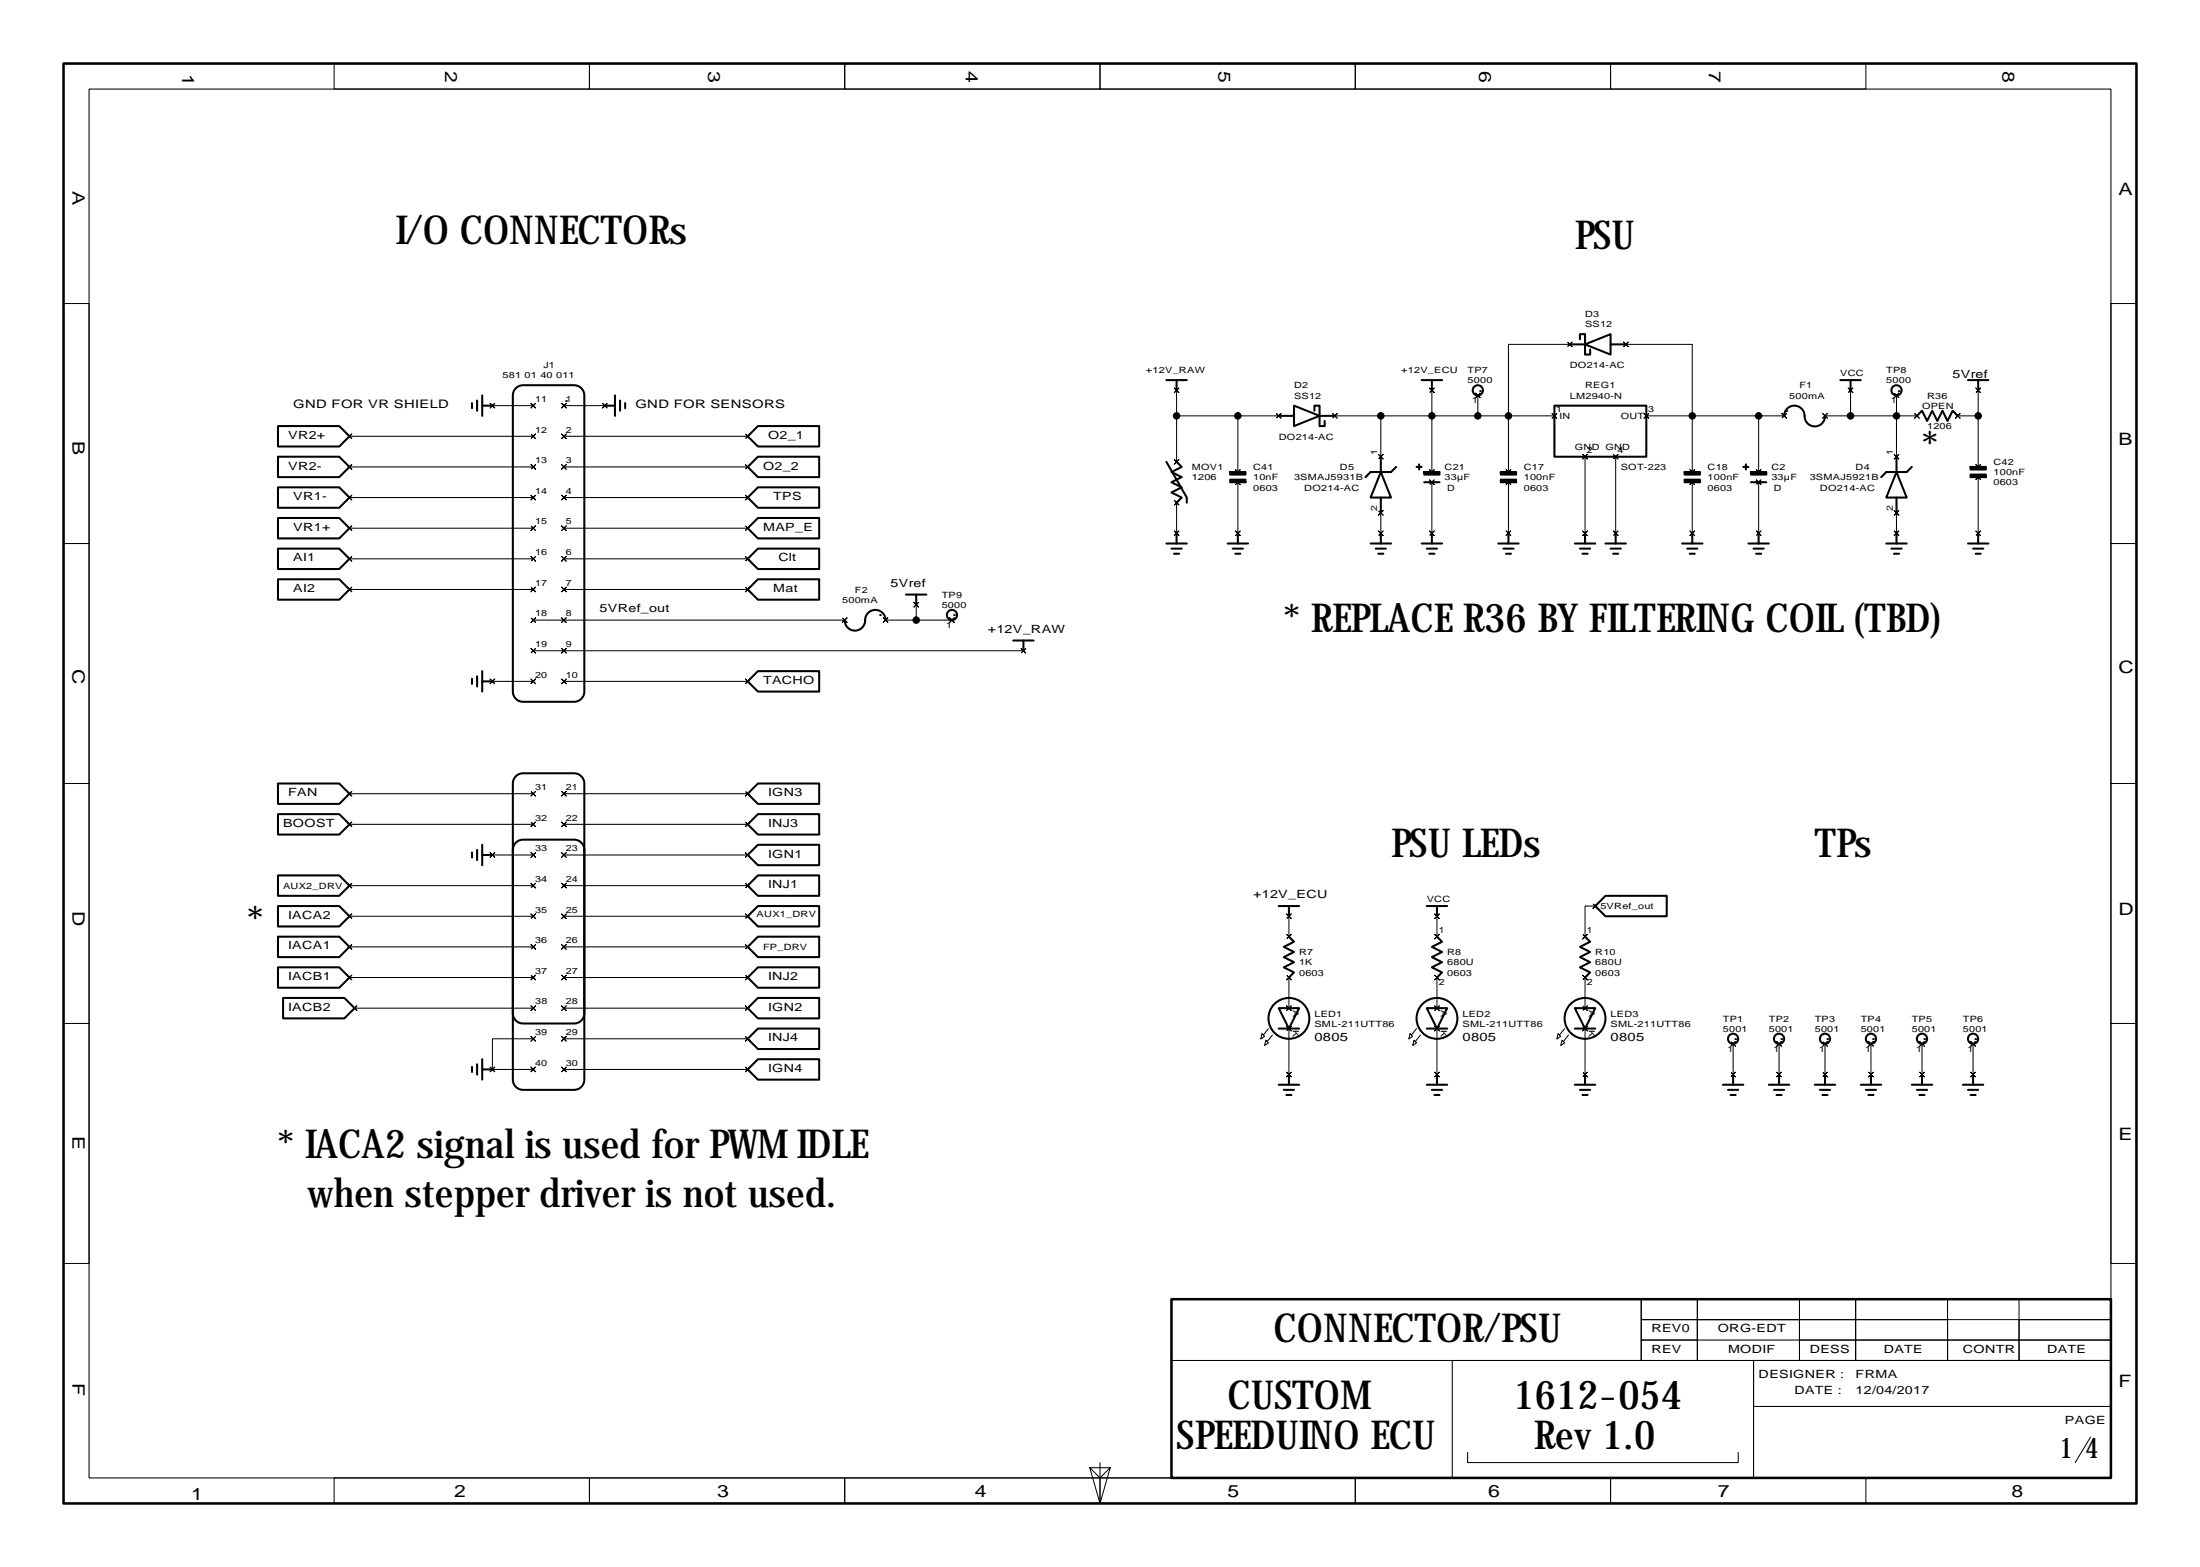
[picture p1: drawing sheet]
<svg xmlns="http://www.w3.org/2000/svg" width="431mm" height="307mm" viewBox="0 0 431 307" stroke-linecap="round" stroke-linejoin="round" font-family="sans-serif">
<g fill="none" stroke="#000" stroke-width=".2">
<path d="M17.4 17.4h396v272h-396zM65.4 12.4h50v5h-50zM115.4 12.4h50v5h-50zM165.4 12.4h50v5h-50zM215.4 12.4h50v5h-50zM265.4 12.4h50v5h-50zM315.4 12.4h50v5h-50zM12.4 59.4h5v47h-5zM413.4 59.4h5v47h-5zM96 79l.4 .4 .5-.4-.5 .4 .5 .5-.5-.5-.4 .5 .4-.5zM96.4 79.4h8M104 79l.4 .4 .5-.4-.5 .4 .5 .5-.5-.5-.4 .5 .4-.5z"/>
<path d="M110 79l.4 .4 .5-.4-.5 .4 .5 .5-.5-.5-.4 .5 .4-.5zM110.4 79.4h8M118 79l.4 .4 .5-.4-.5 .4 .5 .5-.5-.5-.4 .5 .4-.5zM230 76l.4 .4 .5-.4-.5 .4 .5 .5-.5-.5-.4 .5 .4-.5zM230.4 76.4v14M280 76l.4 .4 .5-.4-.5 .4 .5 .5-.5-.5-.4 .5 .4-.5zM280.4 76.4v16M289 77l.4 .4 .5-.4-.5 .4 .5 .5-.5-.5-.4 .5 .4-.5zM289.4 77.4v4h6M307 67l.4 .4 .5-.4-.5 .4 .5 .5-.5-.5-.4 .5 .4-.5zM307.4 67.4h-12v14M318 67l.4 .4 .5-.4-.5 .4 .5 .5-.5-.5-.4 .5 .4-.5z"/>
<path d="M318.4 67.4h13v25M362 76l.4 .4 .5-.4-.5 .4 .5 .5-.5-.5-.4 .5 .4-.5zM362.4 76.4v5M371 77l.4 .4 .5-.4-.5 .4 .5 .5-.5-.5-.4 .5 .4-.5zM371.4 77.4v4h-9M387 76l.4 .4 .5-.4-.5 .4 .5 .5-.5-.5-.4 .5 .4-.5zM387.4 76.4v15M68 97l.4 .4 .5-.4-.5 .4 .5 .5-.5-.5-.4 .5 .4-.5zM68 85l.4 .4 .5-.4-.5 .4 .5 .5-.5-.5-.4 .5 .4-.5zM68 91l.4 .4 .5-.4-.5 .4 .5 .5-.5-.5-.4 .5 .4-.5zM68.4 97.4h36M68.4 91.4h36"/>
<path d="M68.4 85.4h36M104 85l.4 .4 .5-.4-.5 .4 .5 .5-.5-.5-.4 .5 .4-.5zM104 91l.4 .4 .5-.4-.5 .4 .5 .5-.5-.5-.4 .5 .4-.5zM104 97l.4 .4 .5-.4-.5 .4 .5 .5-.5-.5-.4 .5 .4-.5zM110 85l.4 .4 .5-.4-.5 .4 .5 .5-.5-.5-.4 .5 .4-.5zM110 91l.4 .4 .5-.4-.5 .4 .5 .5-.5-.5-.4 .5 .4-.5zM110 97l.4 .4 .5-.4-.5 .4 .5 .5-.5-.5-.4 .5 .4-.5zM110.4 97.4h36M110.4 91.4h36M110.4 85.4h36M146 97l.4 .4 .5-.4-.5 .4 .5 .5-.5-.5-.4 .5 .4-.5zM146 85l.4 .4 .5-.4-.5 .4 .5 .5-.5-.5-.4 .5 .4-.5z"/>
<path d="M146 91l.4 .4 .5-.4-.5 .4 .5 .5-.5-.5-.4 .5 .4-.5zM230 90l.4 .4 .5-.4-.5 .4 .5 .5-.5-.5-.4 .5 .4-.5zM230 98l.4 .4 .5-.4-.5 .4 .5 .5-.5-.5-.4 .5 .4-.5zM230.4 81.4h20M230.4 98.4v6M242 92l.4 .4 .5-.4-.5 .4 .5 .5-.5-.5-.4 .5 .4-.5zM242 94l.4 .4 .5-.4-.5 .4 .5 .5-.5-.5-.4 .5 .4-.5zM242.4 81.4v11M242.4 94.4v10M250 81l.4 .4 .5-.4-.5 .4 .5 .5-.5-.5-.4 .5 .4-.5zM261 81l.4 .4 .5-.4-.5 .4 .5 .5-.5-.5-.4 .5 .4-.5zM261.4 81.4h9"/>
<path d="M270 89l.4 .4 .5-.4-.5 .4 .5 .5-.5-.5-.4 .5 .4-.5zM270 100l.4 .4 .5-.4-.5 .4 .5 .5-.5-.5-.4 .5 .4-.5zM280 92l.4 .4 .5-.4-.5 .4 .5 .5-.5-.5-.4 .5 .4-.5zM280 94l.4 .4 .5-.4-.5 .4 .5 .5-.5-.5-.4 .5 .4-.5zM280.4 94.4v10M289.4 81.4h-19v8M295 92l.4 .4 .5-.4-.5 .4 .5 .5-.5-.5-.4 .5 .4-.5zM295 94l.4 .4 .5-.4-.5 .4 .5 .5-.5-.5-.4 .5 .4-.5zM295.4 81.4h9M295.4 81.4v11M295.4 94.4v10M304 81l.4 .4 .5-.4-.5 .4 .5 .5-.5-.5-.4 .5 .4-.5z"/>
<path d="M310 89l.4 .4 .5-.4-.5 .4 .5 .5-.5-.5-.4 .5 .4-.5zM310.4 89.4v15M316 89l.4 .4 .5-.4-.5 .4 .5 .5-.5-.5-.4 .5 .4-.5zM316.4 89.4v15M322 81l.4 .4 .5-.4-.5 .4 .5 .5-.5-.5-.4 .5 .4-.5zM322.4 81.4h27M331 92l.4 .4 .5-.4-.5 .4 .5 .5-.5-.5-.4 .5 .4-.5zM331 94l.4 .4 .5-.4-.5 .4 .5 .5-.5-.5-.4 .5 .4-.5zM331.4 94.4v10M344 92l.4 .4 .5-.4-.5 .4 .5 .5-.5-.5-.4 .5 .4-.5zM344 94l.4 .4 .5-.4-.5 .4 .5 .5-.5-.5-.4 .5 .4-.5zM344.4 81.4v11"/>
<path d="M344.4 94.4v10M349 81l.4 .4 .5-.4-.5 .4 .5 .5-.5-.5-.4 .5 .4-.5zM357 81l.4 .4 .5-.4-.5 .4 .5 .5-.5-.5-.4 .5 .4-.5zM357.4 81.4h5M371 89l.4 .4 .5-.4-.5 .4 .5 .5-.5-.5-.4 .5 .4-.5zM371 100l.4 .4 .5-.4-.5 .4 .5 .5-.5-.5-.4 .5 .4-.5zM375 81l.4 .4 .5-.4-.5 .4 .5 .5-.5-.5-.4 .5 .4-.5zM375.4 81.4h-4v8M383 81l.4 .4 .5-.4-.5 .4 .5 .5-.5-.5-.4 .5 .4-.5zM383.4 81.4h4M387 91l.4 .4 .5-.4-.5 .4 .5 .5-.5-.5-.4 .5 .4-.5zM387 93l.4 .4 .5-.4-.5 .4 .5 .5-.5-.5-.4 .5 .4-.5z"/>
<path d="M387.4 93.4v11M12.4 106.4h5v47h-5zM68 115l.4 .4 .5-.4-.5 .4 .5 .5-.5-.5-.4 .5 .4-.5zM68 109l.4 .4 .5-.4-.5 .4 .5 .5-.5-.5-.4 .5 .4-.5zM68 103l.4 .4 .5-.4-.5 .4 .5 .5-.5-.5-.4 .5 .4-.5zM68.4 115.4h36M68.4 103.4h36M68.4 109.4h36M104 103l.4 .4 .5-.4-.5 .4 .5 .5-.5-.5-.4 .5 .4-.5zM104 109l.4 .4 .5-.4-.5 .4 .5 .5-.5-.5-.4 .5 .4-.5zM104 115l.4 .4 .5-.4-.5 .4 .5 .5-.5-.5-.4 .5 .4-.5zM110 103l.4 .4 .5-.4-.5 .4 .5 .5-.5-.5-.4 .5 .4-.5z"/>
<path d="M110 109l.4 .4 .5-.4-.5 .4 .5 .5-.5-.5-.4 .5 .4-.5zM110 115l.4 .4 .5-.4-.5 .4 .5 .5-.5-.5-.4 .5 .4-.5zM110.4 115.4h36M110.4 103.4h36M110.4 109.4h36M146 109l.4 .4 .5-.4-.5 .4 .5 .5-.5-.5-.4 .5 .4-.5zM146 115l.4 .4 .5-.4-.5 .4 .5 .5-.5-.5-.4 .5 .4-.5zM146 103l.4 .4 .5-.4-.5 .4 .5 .5-.5-.5-.4 .5 .4-.5zM179 118l.4 .4 .5-.4-.5 .4 .5 .5-.5-.5-.4 .5 .4-.5zM179.4 118.4v3M230 104l.4 .4 .5-.4-.5 .4 .5 .5-.5-.5-.4 .5 .4-.5zM242 104l.4 .4 .5-.4-.5 .4 .5 .5-.5-.5-.4 .5 .4-.5z"/>
<path d="M270 104l.4 .4 .5-.4-.5 .4 .5 .5-.5-.5-.4 .5 .4-.5zM270.4 100.4v4M280 104l.4 .4 .5-.4-.5 .4 .5 .5-.5-.5-.4 .5 .4-.5zM295 104l.4 .4 .5-.4-.5 .4 .5 .5-.5-.5-.4 .5 .4-.5zM310 104l.4 .4 .5-.4-.5 .4 .5 .5-.5-.5-.4 .5 .4-.5zM316 104l.4 .4 .5-.4-.5 .4 .5 .5-.5-.5-.4 .5 .4-.5zM331 104l.4 .4 .5-.4-.5 .4 .5 .5-.5-.5-.4 .5 .4-.5zM344 104l.4 .4 .5-.4-.5 .4 .5 .5-.5-.5-.4 .5 .4-.5zM371 104l.4 .4 .5-.4-.5 .4 .5 .5-.5-.5-.4 .5 .4-.5zM371.4 100.4v4M387 104l.4 .4 .5-.4-.5 .4 .5 .5-.5-.5-.4 .5 .4-.5zM413.4 106.4h5v47h-5z"/>
<path d="M96 133l.4 .4 .5-.4-.5 .4 .5 .5-.5-.5-.4 .5 .4-.5zM96.4 133.4h8M104 121l.4 .4 .5-.4-.5 .4 .5 .5-.5-.5-.4 .5 .4-.5zM104 127l.4 .4 .5-.4-.5 .4 .5 .5-.5-.5-.4 .5 .4-.5zM104 133l.4 .4 .5-.4-.5 .4 .5 .5-.5-.5-.4 .5 .4-.5zM104.4 127.4h96M104.4 121.4h61M110 121l.4 .4 .5-.4-.5 .4 .5 .5-.5-.5-.4 .5 .4-.5zM110 127l.4 .4 .5-.4-.5 .4 .5 .5-.5-.5-.4 .5 .4-.5zM110 133l.4 .4 .5-.4-.5 .4 .5 .5-.5-.5-.4 .5 .4-.5zM110.4 133.4h36M146 133l.4 .4 .5-.4-.5 .4 .5 .5-.5-.5-.4 .5 .4-.5z"/>
<path d="M165 121l.4 .4 .5-.4-.5 .4 .5 .5-.5-.5-.4 .5 .4-.5zM173 121l.4 .4 .5-.4-.5 .4 .5 .5-.5-.5-.4 .5 .4-.5zM173.4 121.4h13M186 121l.4 .4 .5-.4-.5 .4 .5 .5-.5-.5-.4 .5 .4-.5zM200 127l.4 .4 .5-.4-.5 .4 .5 .5-.5-.5-.4 .5 .4-.5zM12.4 153.4h5v47h-5zM68 155l.4 .4 .5-.4-.5 .4 .5 .5-.5-.5-.4 .5 .4-.5zM68.4 155.4h36M104 155l.4 .4 .5-.4-.5 .4 .5 .5-.5-.5-.4 .5 .4-.5zM110 155l.4 .4 .5-.4-.5 .4 .5 .5-.5-.5-.4 .5 .4-.5zM110.4 155.4h36M146 155l.4 .4 .5-.4-.5 .4 .5 .5-.5-.5-.4 .5 .4-.5z"/>
<path d="M413.4 153.4h5v47h-5zM68 173l.4 .4 .5-.4-.5 .4 .5 .5-.5-.5-.4 .5 .4-.5zM68 179l.4 .4 .5-.4-.5 .4 .5 .5-.5-.5-.4 .5 .4-.5zM68 161l.4 .4 .5-.4-.5 .4 .5 .5-.5-.5-.4 .5 .4-.5zM68.4 173.4h36M68.4 179.4h36M68.4 161.4h36M96 167l.4 .4 .5-.4-.5 .4 .5 .5-.5-.5-.4 .5 .4-.5zM96.4 167.4h8M104 161l.4 .4 .5-.4-.5 .4 .5 .5-.5-.5-.4 .5 .4-.5zM104 167l.4 .4 .5-.4-.5 .4 .5 .5-.5-.5-.4 .5 .4-.5zM104 173l.4 .4 .5-.4-.5 .4 .5 .5-.5-.5-.4 .5 .4-.5z"/>
<path d="M104 179l.4 .4 .5-.4-.5 .4 .5 .5-.5-.5-.4 .5 .4-.5zM110 161l.4 .4 .5-.4-.5 .4 .5 .5-.5-.5-.4 .5 .4-.5zM110 167l.4 .4 .5-.4-.5 .4 .5 .5-.5-.5-.4 .5 .4-.5zM110 173l.4 .4 .5-.4-.5 .4 .5 .5-.5-.5-.4 .5 .4-.5zM110 179l.4 .4 .5-.4-.5 .4 .5 .5-.5-.5-.4 .5 .4-.5zM110.4 173.4h36M110.4 179.4h36M110.4 161.4h36M110.4 167.4h36M146 173l.4 .4 .5-.4-.5 .4 .5 .5-.5-.5-.4 .5 .4-.5zM146 161l.4 .4 .5-.4-.5 .4 .5 .5-.5-.5-.4 .5 .4-.5zM146 167l.4 .4 .5-.4-.5 .4 .5 .5-.5-.5-.4 .5 .4-.5z"/>
<path d="M146 179l.4 .4 .5-.4-.5 .4 .5 .5-.5-.5-.4 .5 .4-.5zM252 179l.4 .4 .5-.4-.5 .4 .5 .5-.5-.5-.4 .5 .4-.5zM252.4 179.4v4M281 179l.4 .4 .5-.4-.5 .4 .5 .5-.5-.5-.4 .5 .4-.5zM281.4 179.4v4M312 177l.4 .4 .5-.4-.5 .4 .5 .5-.5-.5-.4 .5 .4-.5zM312.4 177.4h-2v6M68 191l.4 .4 .5-.4-.5 .4 .5 .5-.5-.5-.4 .5 .4-.5zM68 185l.4 .4 .5-.4-.5 .4 .5 .5-.5-.5-.4 .5 .4-.5zM68.4 191.4h36M68.4 185.4h36M69 197l.4 .4 .5-.4-.5 .4 .5 .5-.5-.5-.4 .5 .4-.5z"/>
<path d="M69.4 197.4h35M104 185l.4 .4 .5-.4-.5 .4 .5 .5-.5-.5-.4 .5 .4-.5zM104 191l.4 .4 .5-.4-.5 .4 .5 .5-.5-.5-.4 .5 .4-.5zM104 197l.4 .4 .5-.4-.5 .4 .5 .5-.5-.5-.4 .5 .4-.5zM110 185l.4 .4 .5-.4-.5 .4 .5 .5-.5-.5-.4 .5 .4-.5zM110 191l.4 .4 .5-.4-.5 .4 .5 .5-.5-.5-.4 .5 .4-.5zM110 197l.4 .4 .5-.4-.5 .4 .5 .5-.5-.5-.4 .5 .4-.5zM110.4 197.4h36M110.4 191.4h36M110.4 185.4h36M146 191l.4 .4 .5-.4-.5 .4 .5 .5-.5-.5-.4 .5 .4-.5zM146 185l.4 .4 .5-.4-.5 .4 .5 .5-.5-.5-.4 .5 .4-.5z"/>
<path d="M146 197l.4 .4 .5-.4-.5 .4 .5 .5-.5-.5-.4 .5 .4-.5zM252 183l.4 .4 .5-.4-.5 .4 .5 .5-.5-.5-.4 .5 .4-.5zM252 191l.4 .4 .5-.4-.5 .4 .5 .5-.5-.5-.4 .5 .4-.5zM252 197l.4 .4 .5-.4-.5 .4 .5 .5-.5-.5-.4 .5 .4-.5zM252.4 191.4v6M281 197l.4 .4 .5-.4-.5 .4 .5 .5-.5-.5-.4 .5 .4-.5zM281 183l.4 .4 .5-.4-.5 .4 .5 .5-.5-.5-.4 .5 .4-.5zM281 191l.4 .4 .5-.4-.5 .4 .5 .5-.5-.5-.4 .5 .4-.5zM281.4 191.4v6M310 183l.4 .4 .5-.4-.5 .4 .5 .5-.5-.5-.4 .5 .4-.5zM310 191l.4 .4 .5-.4-.5 .4 .5 .5-.5-.5-.4 .5 .4-.5zM310 197l.4 .4 .5-.4-.5 .4 .5 .5-.5-.5-.4 .5 .4-.5z"/>
<path d="M310.4 191.4v6M12.4 200.4h5v47h-5zM96 209l.4 .4 .5-.4-.5 .4 .5 .5-.5-.5-.4 .5 .4-.5zM104 203l.4 .4 .5-.4-.5 .4 .5 .5-.5-.5-.4 .5 .4-.5zM104 209l.4 .4 .5-.4-.5 .4 .5 .5-.5-.5-.4 .5 .4-.5zM104.4 203.4h-8v6h8M110 203l.4 .4 .5-.4-.5 .4 .5 .5-.5-.5-.4 .5 .4-.5zM110 209l.4 .4 .5-.4-.5 .4 .5 .5-.5-.5-.4 .5 .4-.5zM110.4 203.4h36M110.4 209.4h36M146 209l.4 .4 .5-.4-.5 .4 .5 .5-.5-.5-.4 .5 .4-.5zM146 203l.4 .4 .5-.4-.5 .4 .5 .5-.5-.5-.4 .5 .4-.5z"/>
<path d="M247.2 202.5l.5 .5-.8 .5zM247.9 203.7l.5 .5-.7 .5zM248.4 201.4l-1 1.3M249.2 202.7l-1 1.3M252 210l.4 .4 .5-.4-.5 .4 .5 .5-.5-.5-.4 .5 .4-.5zM252 201l.4 .4 .5-.4-.5 .4 .5 .5-.5-.5-.4 .5 .4-.5zM252.4 201.4v9M276.2 202.5l.5 .5-.8 .5zM276.9 203.7l.5 .5-.7 .5zM277.4 201.4l-1 1.3M278.2 202.7l-1 1.3M281 210l.4 .4 .5-.4-.5 .4 .5 .5-.5-.5-.4 .5 .4-.5z"/>
<path d="M281 201l.4 .4 .5-.4-.5 .4 .5 .5-.5-.5-.4 .5 .4-.5zM281.4 201.4v9M305.2 202.5l.5 .5-.8 .5zM305.9 203.7l.5 .5-.7 .5zM306.4 201.4l-1 1.3M307.2 202.7l-1 1.3M310 210l.4 .4 .5-.4-.5 .4 .5 .5-.5-.5-.4 .5 .4-.5zM310 201l.4 .4 .5-.4-.5 .4 .5 .5-.5-.5-.4 .5 .4-.5zM310.4 201.4v9M339 210l.4 .4 .5-.4-.5 .4 .5 .5-.5-.5-.4 .5 .4-.5zM339 204l.4 .4 .5-.4-.5 .4 .5 .5-.5-.5-.4 .5 .4-.5zM339.4 204.4v6"/>
<path d="M348 210l.4 .4 .5-.4-.5 .4 .5 .5-.5-.5-.4 .5 .4-.5zM348 204l.4 .4 .5-.4-.5 .4 .5 .5-.5-.5-.4 .5 .4-.5zM348.4 204.4v6M357 210l.4 .4 .5-.4-.5 .4 .5 .5-.5-.5-.4 .5 .4-.5zM357 204l.4 .4 .5-.4-.5 .4 .5 .5-.5-.5-.4 .5 .4-.5zM357.4 204.4v6M366 210l.4 .4 .5-.4-.5 .4 .5 .5-.5-.5-.4 .5 .4-.5zM366 204l.4 .4 .5-.4-.5 .4 .5 .5-.5-.5-.4 .5 .4-.5zM366.4 204.4v6M376 210l.4 .4 .5-.4-.5 .4 .5 .5-.5-.5-.4 .5 .4-.5zM376 204l.4 .4 .5-.4-.5 .4 .5 .5-.5-.5-.4 .5 .4-.5zM376.4 204.4v6"/>
<path d="M386 210l.4 .4 .5-.4-.5 .4 .5 .5-.5-.5-.4 .5 .4-.5zM386 204l.4 .4 .5-.4-.5 .4 .5 .5-.5-.5-.4 .5 .4-.5zM386.4 204.4v6M413.4 200.4h5v47h-5zM229.4 254.4h92v12h-92zM321.4 258.4h11v4h-11zM321.4 254.4h11v4h-11zM321.4 254.4h11zM332.4 258.4h20v8h-20zM332.4 258.4h20v4h-20zM332.4 254.4h20v4h-20zM332.4 254.4h20z"/>
<path d="M352.4 258.4h11v4h-11zM352.4 254.4h11v4h-11zM352.4 254.4h11zM363.4 254.4h18v4h-18zM363.4 258.4h18v4h-18zM363.4 254.4h18zM381.4 258.4h14v4h-14zM381.4 254.4h14zM395.4 254.4h18zM395.4 258.4h18v4h-18zM395.4 254.4h18v4h-18zM284.4 266.4h59v23h-59z"/>
<path d="M321.4 262.4h11v4h-11zM343.4 266.4h70v9h-70zM343.4 266.4h70v23h-70zM343.4 266.4h70zM352.4 262.4h11v4h-11zM363.4 262.4h18v4h-18zM381.4 262.4h14v4h-14zM395.4 262.4h18v4h-18zM65.4 289.4h50v5h-50zM115.4 289.4h50v5h-50zM165.4 289.4h50v5h-50zM213.4 287.4l2 7 2-7h-4l2 2 2-2"/>
<path d="M215.4 289.4h50v5h-50zM215.4 286.4v3M265.4 289.4h50v5h-50zM287.4 284.4v2h53v-2M315.4 289.4h50v5h-50zM409.4 281.4l-3 5"/>
</g>
<g fill="#000" stroke="#000" stroke-width=".2">
<circle cx="230.4" cy="81.4" r=".64"/>
<circle cx="242.4" cy="81.4" r=".64"/>
<circle cx="270.4" cy="81.4" r=".64"/>
<circle cx="280.4" cy="81.4" r=".64"/>
<circle cx="289.4" cy="81.4" r=".64"/>
<circle cx="295.4" cy="81.4" r=".64"/>
<circle cx="331.4" cy="81.4" r=".64"/>
<circle cx="344.4" cy="81.4" r=".64"/>
<circle cx="362.4" cy="81.4" r=".64"/>
<circle cx="371.4" cy="81.4" r=".64"/>
<circle cx="387.4" cy="81.4" r=".64"/>
<circle cx="179.4" cy="121.4" r=".64"/>
</g>
<path d="M12.4 12.4h406v282h-406zM229.4 254.4h184v35h-184z" fill="none" stroke="#000" stroke-width=".5"/>
<g fill="none" stroke="#000" stroke-width=".4">
<path d="M92.4 78.9v1M93.4 78.4v2M94.4 77.4v4M94.4 79.4h2M101 76l.9-.5 .5-.1h10a2 2 0 0 1 2 2v58a2 2 0 0 1-2 2h-10a2 2 0 0 1-2-2v-58l.1-.5zM118.4 79.4h2M120.4 77.4v4M121.4 78.4v2M122.4 78.9v1M228.4 74.4h4M230.4 74.4v2M253.4 79.4l5 2-5 2z"/>
<path d="M278.4 74.4h4M280.4 74.4v2M304.4 79.4h18v10h-18zM307.4 67.4h3M309.4 66.4v-1h1v4h1v-1M310.4 67.4l5-2v4zM315.4 67.4h3M360.4 74.4h4M362.4 74.4v2M385.4 74.4h4M387.4 74.4v2M54.4 95.4h12l2 2-2 2h-12z"/>
<path d="M54.4 83.4h12l2 2-2 2h-12zM54.4 89.4h12l2 2-2 2h-12zM146.4 85.4l2-2h12v4h-12zM146.4 91.4l2-2h12v4h-12zM148.4 95.4h12v4h-12l-2-2zM228.4 90.4l4 7v1M230.4 90.4l1 1-2 1 2 1-2 1 2 1-2 1 2 1-1 1M250.4 81.4h3M257.4 80.4v-1h1v4h1v-1M258.4 81.4h3M270.4 92.4l2 5h-4zM270.4 89.4v3"/>
<path d="M270.4 97.4v3M273.4 91.4l-1 1h-4l-1 1M277.4 91.4h1M277.9 90.9v1M278.9 94.4h3M341.4 91.4h1M341.9 90.9v1M342.9 94.4h3M349.4 81.4a2 2 0 0 1 2-2 2 2 0 0 1 2 2 2 2 0 0 0 2 2.1 2 2 0 0 0 2-2.1M371.4 92.4l2 5h-4zM371.4 89.4v3M371.4 97.4v3"/>
<path d="M374.4 91.4l-1 1h-4l-1 1M375.4 81.4l1-1 1 2 1-2 1 2 1-2 1 2 1-2 1 1M54.4 113.4h12l2 2-2 2h-12zM54.4 107.4h12l2 2-2 2h-12zM54.4 101.4h12l2 2-2 2h-12zM146.4 109.4l2-2h12v4h-12zM146.4 115.4l2-2h12v4h-12zM146.4 103.4l2-2h12v4h-12zM177.4 116.4h4M179.4 116.4v2M228.4 106.4h4M229.4 107.4h2"/>
<path d="M229.9 108.4h1M230.4 104.4v2M240.4 106.4h4M241.4 107.4h2M241.9 108.4h1M242.4 104.4v2M268.4 106.4h4M269.4 107.4h2M269.9 108.4h1M270.4 104.4v2M278.4 106.4h4M279.4 107.4h2"/>
<path d="M279.9 108.4h1M280.4 104.4v2M293.4 106.4h4M294.4 107.4h2M294.9 108.4h1M295.4 104.4v2M308.4 106.4h4M309.4 107.4h2M309.9 108.4h1M310.4 104.4v2M314.4 106.4h4M315.4 107.4h2"/>
<path d="M315.9 108.4h1M316.4 104.4v2M329.4 106.4h4M330.4 107.4h2M330.9 108.4h1M331.4 104.4v2M342.4 106.4h4M343.4 107.4h2M343.9 108.4h1M344.4 104.4v2M369.4 106.4h4M370.4 107.4h2"/>
<path d="M370.9 108.4h1M371.4 104.4v2M385.4 106.4h4M386.4 107.4h2M386.9 108.4h1M387.4 104.4v2M92.4 132.9v1M93.4 132.4v2M94.4 131.4v4M94.4 133.4h2M146.4 133.4l2-2h12v4h-12zM165.4 121.4a2 2 0 0 0 2 2.1 2 2 0 0 0 2-2.1 2 2 0 0 1 2-2 2 2 0 0 1 2 2"/>
<path d="M198.4 125.4h4M200.4 125.4v2M54.4 153.4h12l2 2-2 2h-12zM54.4 159.4h12l2 2-2 2h-12zM101 152l.9-.5 .5-.1h10a2 2 0 0 1 2 2v58a2 2 0 0 1-2 2h-10a2 2 0 0 1-2-2v-58l.1-.5zM146.4 155.4l2-2h12v4h-12zM54.4 171.4h12l2 2-2 2h-12zM54.4 177.4h12l2 2-2 2h-12zM92.4 166.9v1M93.4 166.4v2M94.4 165.4v4M94.4 167.4h2"/>
<path d="M101 165l.9-.5 .5-.1h10a2 2 0 0 1 2 2v32a2 2 0 0 1-2 2h-10a2 2 0 0 1-2-2v-32l.1-.5zM146.4 173.4l2-2h12v4h-12zM146.4 161.4l2-2h12v4h-12zM146.4 167.4l2-2h12v4h-12zM146.4 179.4l2-2h12v4h-12zM250.4 177.4h4M252.4 177.4v2M279.4 177.4h4M281.4 177.4v2M312.4 177.4l2-2h12v4h-12zM54.4 189.4h12l2 2-2 2h-12zM54.4 183.4h12l2 2-2 2h-12z"/>
<path d="M55.4 195.4h12l2 2-2 2h-12zM146.4 191.4l2-2h12v4h-12zM146.4 185.4l2-2h12v4h-12zM146.4 197.4l2-2h12v4h-12zM250.4 197.4h4l-2 4zM252.4 183.4l1 1-2 1 2 1-2 1 2 1-2 1 2 1-1 1M279.4 197.4h4l-2 4zM281.4 183.4l1 1-2 1 2 1-2 1 2 1-2 1 2 1-1 1M308.4 197.4h4l-2 4zM310.4 183.4l1 1-2 1 2 1-2 1 2 1-2 1 2 1-1 1M92.4 208.9v1M93.4 208.4v2"/>
<path d="M94.4 209.4h2M94.4 207.4v4M146.4 209.4l2-2h12v4h-12zM146.4 203.4l2-2h12v4h-12zM250.4 212.4h4M250.4 201.4h4M251.4 213.4h2M251.9 214.4h1M252.4 210.4v2M279.4 212.4h4M279.4 201.4h4M280.4 213.4h2"/>
<path d="M280.9 214.4h1M281.4 210.4v2M308.4 212.4h4M308.4 201.4h4M309.4 213.4h2M309.9 214.4h1M310.4 210.4v2M337.4 212.4h4M338.4 213.4h2M338.9 214.4h1M339.4 210.4v2M346.4 212.4h4"/>
<path d="M347.4 213.4h2M347.9 214.4h1M348.4 210.4v2M355.4 212.4h4M356.4 213.4h2M356.9 214.4h1M357.4 210.4v2M364.4 212.4h4M365.4 213.4h2M365.9 214.4h1M366.4 210.4v2M374.4 212.4h4"/>
<path d="M375.4 213.4h2M375.9 214.4h1M376.4 210.4v2M384.4 212.4h4M385.4 213.4h2M385.9 214.4h1M386.4 210.4v2"/>
<circle cx="289.4" cy="76.4" r="1"/>
<circle cx="371.4" cy="76.4" r="1"/>
<circle cx="186.4" cy="120.4" r="1"/>
<circle cx="252.4" cy="199.4" r="4"/>
<circle cx="281.4" cy="199.4" r="4"/>
<circle cx="310.4" cy="199.4" r="4"/>
<circle cx="339.4" cy="203.4" r="1"/>
<circle cx="348.4" cy="203.4" r="1"/>
<circle cx="357.4" cy="203.4" r="1"/>
<circle cx="366.4" cy="203.4" r="1"/>
<circle cx="376.4" cy="203.4" r="1"/>
<circle cx="386.4" cy="203.4" r="1"/>
</g>
<g fill="#000" stroke="#000" stroke-width=".4">
<path d="M240.9 92.4h3v.5h-3z" fill-rule="evenodd"/>
<path d="M240.9 93.9h3v.5h-3z" fill-rule="evenodd"/>
<path d="M278.9 92.4h3v.5h-3z" fill-rule="evenodd"/>
<path d="M293.9 92.4h3v.5h-3z" fill-rule="evenodd"/>
<path d="M293.9 93.9h3v.5h-3z" fill-rule="evenodd"/>
<path d="M329.9 92.4h3v.5h-3z" fill-rule="evenodd"/>
<path d="M329.9 93.9h3v.5h-3z" fill-rule="evenodd"/>
<path d="M342.9 92.4h3v.5h-3z" fill-rule="evenodd"/>
<path d="M385.9 91.4h3v.5h-3z" fill-rule="evenodd"/>
<path d="M385.9 92.9h3v.5h-3z" fill-rule="evenodd"/>
</g>
<g font-size="7.8">
<text x="77.4" y="47.8">I/O CONNECTORs</text>
<text x="308.4" y="48.8">PSU</text>
<text x="376.4" y="89.8">*</text>
<text x="251.4" y="123.8">* REPLACE R36 BY FILTERING COIL (TBD)</text>
<text x="272.4" y="167.8">PSU LEDs</text>
<text x="355.4" y="167.8">TPs</text>
<text x="48.4" y="182.8">*</text>
<text x="54.4" y="226.8">* IACA2 signal is used for PW</text>
<text x="148.2" y="226.8">M IDLE</text>
<text x="60.2" y="236.4">when stepper driver is not used.</text>
<text x="249.4" y="262.8">CONNECTOR/PSU</text>
<text x="240.4" y="275.8">CUSTOM</text>
<text x="296.4" y="275.8">1612-054</text>
<text x="230.4" y="283.8">SPEEDUINO ECU</text>
<text x="300.4" y="283.8">Rev 1.0</text>
</g>
<g font-size="5.6">
<text x="403.4" y="285.6">1</text>
<text x="408.4" y="285.6">4</text>
</g>
<g font-size="3.4">
<text x="35.7" y="14.4" transform="rotate(90 35.7 14.4)">1</text>
<text x="87.2" y="13.9" transform="rotate(90 87.2 13.9)">2</text>
<text x="138.7" y="13.9" transform="rotate(90 138.7 13.9)">3</text>
<text x="189.2" y="13.9" transform="rotate(90 189.2 13.9)">4</text>
<text x="238.7" y="13.9" transform="rotate(90 238.7 13.9)">5</text>
<text x="289.7" y="13.9" transform="rotate(90 289.7 13.9)">6</text>
<text x="334.7" y="13.9" transform="rotate(90 334.7 13.9)">7</text>
<text x="392.2" y="13.9" transform="rotate(90 392.2 13.9)">8</text>
<text x="14.2" y="37.4" transform="rotate(90 14.2 37.4)">A</text>
<text x="414.9" y="38.2">A</text>
<text x="289.4" y="76.7">.</text>
<text x="371.4" y="76.7">.</text>
<text x="110.4" y="78.7">.</text>
<text x="349.4" y="80.7">.</text>
<text x="14.2" y="86.4" transform="rotate(90 14.2 86.4)">B</text>
<text x="414.9" y="87.2">B</text>
<text x="171.9" y="120.7">.</text>
<text x="186.4" y="120.7">.</text>
<text x="14.2" y="130.9" transform="rotate(90 14.2 130.9)">C</text>
<text x="414.9" y="131.7">C</text>
<text x="14.2" y="178.4" transform="rotate(90 14.2 178.4)">D</text>
<text x="414.9" y="179.2">D</text>
<text x="339.4" y="203.7">.</text>
<text x="348.4" y="203.7">.</text>
<text x="357.4" y="203.7">.</text>
<text x="366.4" y="203.7">.</text>
<text x="376.4" y="203.7">.</text>
<text x="386.4" y="203.7">.</text>
<text x="14.2" y="222.4" transform="rotate(90 14.2 222.4)">E</text>
<text x="414.9" y="223.2">E</text>
<text x="14.2" y="270.9" transform="rotate(90 14.2 270.9)">F</text>
<text x="414.9" y="271.7">F</text>
<text x="37.4" y="293.7">1</text>
<text x="88.9" y="293.2">2</text>
<text x="140.4" y="293.2">3</text>
<text x="190.9" y="293.2">4</text>
<text x="240.4" y="293.2">5</text>
<text x="291.4" y="293.2">6</text>
<text x="336.4" y="293.2">7</text>
<text x="393.9" y="293.2">8</text>
</g>
<g font-size="2.3">
<text x="57.4" y="79.9">GND FOR VR SHIELD</text>
<text x="124.4" y="79.9">GND FOR SENSORS</text>
<text x="257.4" y="203.9">0805</text>
<text x="286.4" y="203.9">0805</text>
<text x="315.4" y="203.9">0805</text>
</g>
<g font-size="2.2">
<text x="382.4" y="74">5Vref</text>
<text x="56.4" y="86">VR2+</text>
<text x="150.4" y="86">O2_1</text>
<text x="56.4" y="92">VR2-</text>
<text x="149.4" y="92">O2_2</text>
<text x="57.4" y="98">VR1-</text>
<text x="151.4" y="98">TPS</text>
<text x="57.4" y="104">VR1+</text>
<text x="149.4" y="104">MAP_E</text>
<text x="57.4" y="110">AI1</text>
<text x="152.4" y="110">Clt</text>
<text x="57.4" y="116">AI2</text>
<text x="117.4" y="120">5VRef_out</text>
<text x="151.4" y="116">Mat</text>
<text x="174.4" y="115">5Vref</text>
<text x="193.4" y="124">+12V_RAW</text>
<text x="149.4" y="134">TACHO</text>
<text x="56.4" y="156">FAN</text>
<text x="150.4" y="156">IGN3</text>
<text x="55.4" y="162">BOOST</text>
<text x="150.4" y="162">INJ3</text>
<text x="150.4" y="168">IGN1</text>
<text x="150.4" y="174">INJ1</text>
<text x="56.4" y="180">IACA2</text>
<text x="245.4" y="176">+12V_ECU</text>
<text x="56.4" y="186">IACA1</text>
<text x="56.4" y="192">IACB1</text>
<text x="150.4" y="192">INJ2</text>
<text x="56.4" y="198">IACB2</text>
<text x="150.4" y="198">IGN2</text>
<text x="150.4" y="204">INJ4</text>
<text x="150.4" y="210">IGN4</text>
<text x="323.4" y="261">REV0</text>
<text x="336.4" y="261">ORG-EDT</text>
<text x="323.4" y="265">REV</text>
<text x="338.4" y="265">MODIF</text>
<text x="344.4" y="270">DESIGNER :</text>
<text x="354.4" y="265">DESS</text>
<text x="363.4" y="270">FRMA</text>
<text x="368.9" y="265">DATE</text>
<text x="384.4" y="265">CONTR</text>
<text x="400.9" y="265">DATE</text>
<text x="351.4" y="273">DATE :</text>
<text x="363.4" y="273">12/04/2017</text>
<text x="404.4" y="279">PAGE</text>
</g>
<g font-size="1.7">
<text x="310.4" y="62.1">D3</text>
<text x="310.4" y="64.1">SS12</text>
<text x="98.4" y="74.1">581 01 40 011</text>
<text x="106.4" y="72.1">J1</text>
<text x="224.4" y="73.1">+12V_RAW</text>
<text x="253.4" y="76.1">D2</text>
<text x="274.4" y="73.1">+12V_ECU</text>
<text x="287.4" y="73.1">TP7</text>
<text x="287.4" y="75.1">5000</text>
<text x="307.4" y="72.1">DO214-AC</text>
<text x="310.4" y="76.1">REG1</text>
<text x="352.4" y="76.1">F1</text>
<text x="360.4" y="73.6">VCC</text>
<text x="369.4" y="73.1">TP8</text>
<text x="369.4" y="75.1">5000</text>
<text x="104.8" y="78.7">11</text>
<text x="110.8" y="78.7">1</text>
<text x="253.4" y="78.1">SS12</text>
<text x="288.3" y="79">1</text>
<text x="304.8" y="80.7">1</text>
<text x="305.4" y="82.1">IN</text>
<text x="307.4" y="78.1">LM2940-N</text>
<text x="317.4" y="82.1">OUT</text>
<text x="322.8" y="80.7">3</text>
<text x="350.4" y="78.1">500mA</text>
<text x="370.3" y="79">1</text>
<text x="376.4" y="80.1">OPEN</text>
<text x="377.4" y="78.1">R36</text>
<text x="104.8" y="84.7">12</text>
<text x="110.8" y="84.7">2</text>
<text x="250.4" y="86.1">DO214-AC</text>
<text x="269.7" y="89.1" transform="rotate(-90 269.7 89.1)">1</text>
<text x="308.4" y="88.1">GND GND</text>
<text x="310.8" y="88.7">2</text>
<text x="316.8" y="88.7">4</text>
<text x="370.7" y="89.1" transform="rotate(-90 370.7 89.1)">1</text>
<text x="377.4" y="84.1">1206</text>
<text x="104.8" y="90.7">13</text>
<text x="110.8" y="90.7">3</text>
<text x="233.4" y="92.1">MOV1</text>
<text x="233.4" y="94.1">1206</text>
<text x="234.4" y="94.1">.</text>
<text x="245.4" y="92.1">C41</text>
<text x="245.4" y="94.1">10nF</text>
<text x="253.4" y="94.1">3SMAJ5931B</text>
<text x="262.4" y="92.1">D5</text>
<text x="282.9" y="92.1">C21</text>
<text x="282.9" y="94.1">33µF</text>
<text x="298.4" y="92.1">C17</text>
<text x="298.4" y="94.1">100nF</text>
<text x="317.4" y="92.1">SOT-223</text>
<text x="334.4" y="92.1">C18</text>
<text x="334.4" y="94.1">100nF</text>
<text x="346.9" y="92.1">C2</text>
<text x="346.9" y="94.1">33µF</text>
<text x="354.4" y="94.1">3SMAJ5921B</text>
<text x="363.4" y="92.1">D4</text>
<text x="390.4" y="91.1">C42</text>
<text x="390.4" y="93.1">100nF</text>
<text x="390.4" y="95.1">0603</text>
<text x="104.8" y="96.7">14</text>
<text x="110.8" y="96.7">4</text>
<text x="245.4" y="96.1">0603</text>
<text x="255.4" y="96.1">DO214-AC</text>
<text x="269.7" y="100.1" transform="rotate(-90 269.7 100.1)">2</text>
<text x="283.4" y="96.1">D</text>
<text x="298.4" y="96.1">0603</text>
<text x="334.4" y="96.1">0603</text>
<text x="347.4" y="96.1">D</text>
<text x="356.4" y="96.1">DO214-AC</text>
<text x="370.7" y="100.1" transform="rotate(-90 370.7 100.1)">2</text>
<text x="104.8" y="102.7">15</text>
<text x="110.8" y="102.7">5</text>
<text x="104.8" y="108.7">16</text>
<text x="110.8" y="108.7">6</text>
<text x="104.8" y="114.7">17</text>
<text x="110.8" y="114.7">7</text>
<text x="164.9" y="118.1">500mA</text>
<text x="167.4" y="116.1">F2</text>
<text x="184.4" y="117.1">TP9</text>
<text x="184.4" y="119.1">5000</text>
<text x="104.8" y="120.7">18</text>
<text x="110.8" y="120.7">8</text>
<text x="185.3" y="123">1</text>
<text x="104.8" y="126.7">19</text>
<text x="110.8" y="126.7">9</text>
<text x="104.8" y="132.7">20</text>
<text x="110.8" y="132.7">10</text>
<text x="104.8" y="154.7">31</text>
<text x="110.8" y="154.7">21</text>
<text x="104.8" y="160.7">32</text>
<text x="110.8" y="160.7">22</text>
<text x="104.8" y="166.7">33</text>
<text x="110.8" y="166.7">23</text>
<text x="104.8" y="172.7">34</text>
<text x="110.8" y="172.7">24</text>
<text x="55.4" y="174.1">AUX2_DRV</text>
<text x="104.8" y="178.7">35</text>
<text x="110.8" y="178.7">25</text>
<text x="148.2" y="179.6">AUX1_DRV</text>
<text x="279.4" y="176.6">VCC</text>
<text x="313.4" y="178.1">5VRef_out</text>
<text x="104.8" y="184.7">36</text>
<text x="110.8" y="184.7">26</text>
<text x="281.8" y="182.7">1</text>
<text x="310.8" y="182.7">1</text>
<text x="104.8" y="190.7">37</text>
<text x="110.8" y="190.7">27</text>
<text x="149.4" y="186.1">FP_DRV</text>
<text x="254.4" y="187.1">R7</text>
<text x="254.4" y="189.1">1K</text>
<text x="254.4" y="191.1">0603</text>
<text x="283.4" y="187.1">R8</text>
<text x="283.4" y="189.1">680U</text>
<text x="283.4" y="191.1">0603</text>
<text x="312.4" y="187.1">R10</text>
<text x="312.4" y="189.1">680U</text>
<text x="312.4" y="191.1">0603</text>
<text x="104.8" y="196.7">38</text>
<text x="110.8" y="196.7">28</text>
<text x="253.2" y="197.8" transform="rotate(90 253.2 197.8)">A</text>
<text x="281.8" y="192.9">2</text>
<text x="282.2" y="197.8" transform="rotate(90 282.2 197.8)">A</text>
<text x="310.8" y="192.9">2</text>
<text x="311.2" y="197.8" transform="rotate(90 311.2 197.8)">A</text>
<text x="104.8" y="202.7">39</text>
<text x="110.8" y="202.7">29</text>
<text x="253.2" y="201.8" transform="rotate(90 253.2 201.8)">K</text>
<text x="257.4" y="199.1">LED1</text>
<text x="257.4" y="201.1">SML-211UTT86</text>
<text x="282.2" y="201.8" transform="rotate(90 282.2 201.8)">K</text>
<text x="286.4" y="199.1">LED2</text>
<text x="286.4" y="201.1">SML-211UTT86</text>
<text x="311.2" y="201.8" transform="rotate(90 311.2 201.8)">K</text>
<text x="315.4" y="199.1">LED3</text>
<text x="315.4" y="201.1">SML-211UTT86</text>
<text x="337.4" y="200.1">TP1</text>
<text x="337.4" y="202.1">5001</text>
<text x="346.4" y="200.1">TP2</text>
<text x="346.4" y="202.1">5001</text>
<text x="355.4" y="200.1">TP3</text>
<text x="355.4" y="202.1">5001</text>
<text x="364.4" y="200.1">TP4</text>
<text x="364.4" y="202.1">5001</text>
<text x="374.4" y="200.1">TP5</text>
<text x="374.4" y="202.1">5001</text>
<text x="384.4" y="200.1">TP6</text>
<text x="384.4" y="202.1">5001</text>
<text x="104.8" y="208.7">40</text>
<text x="110.8" y="208.7">30</text>
<text x="338.3" y="206">1</text>
<text x="347.3" y="206">1</text>
<text x="356.3" y="206">1</text>
<text x="365.3" y="206">1</text>
<text x="375.3" y="206">1</text>
<text x="385.3" y="206">1</text>
</g>
</svg>
